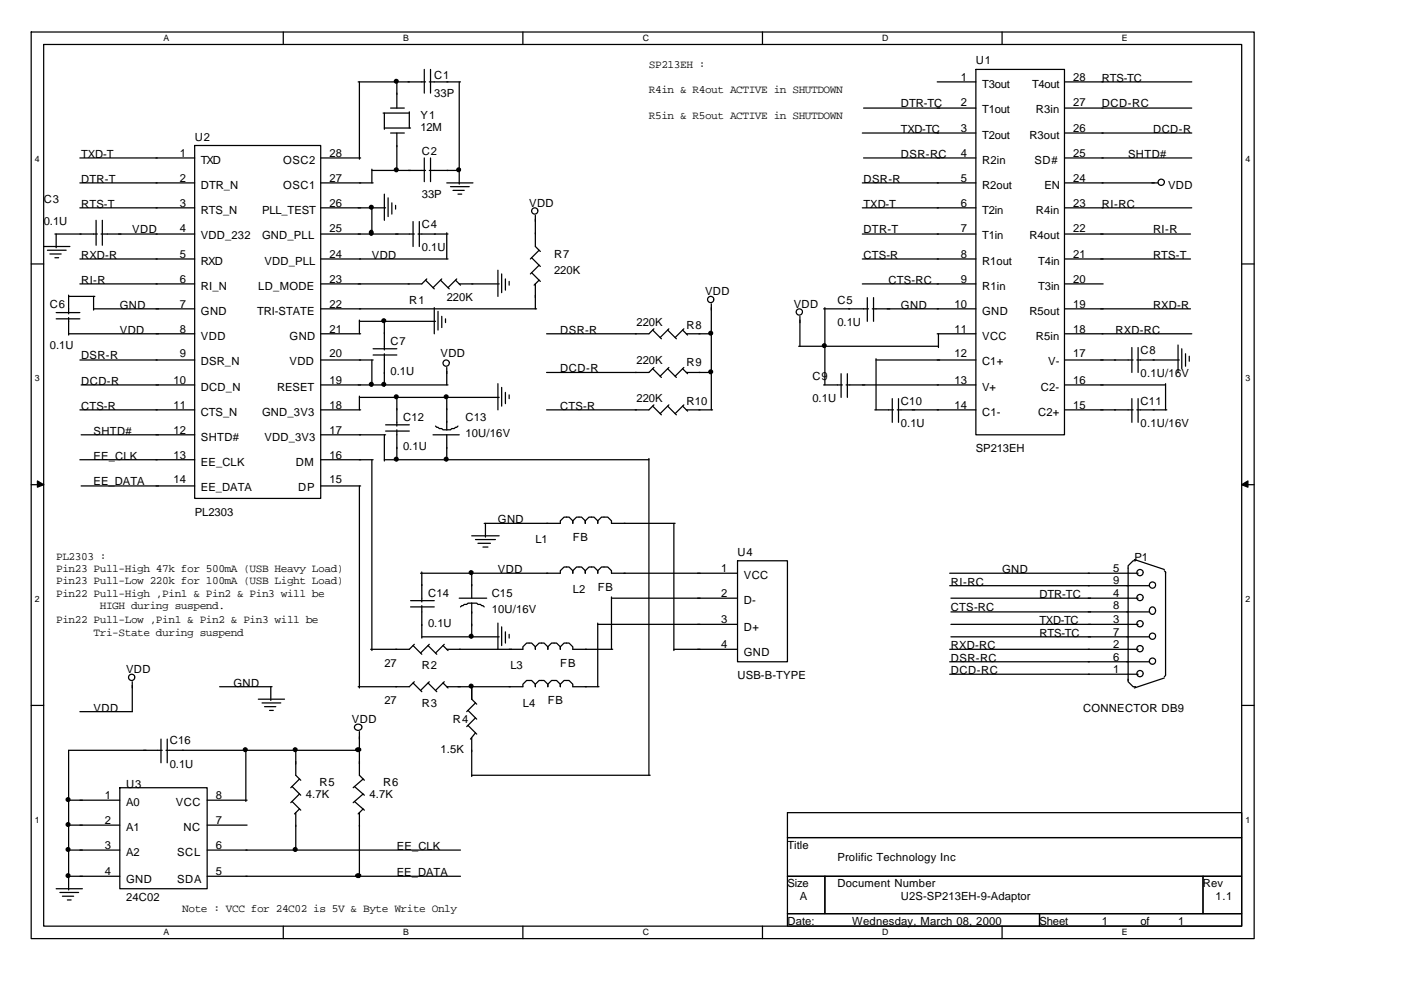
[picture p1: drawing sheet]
<svg xmlns="http://www.w3.org/2000/svg" width="297mm" height="210mm" viewBox="0 0 297 210" stroke-linecap="round" stroke-linejoin="round" font-family="sans-serif">
<g fill="none" stroke="#000" stroke-width=".26">
<path d="M6.6 6.8h259.3v192.3h-259.3zM9.3 9.4h254v187.1h-254zM60.1 6.8v2.6M75.9 17.4h14.3M76.2 17.4v16.4M84.1 17.1v5.8M90 14.7v5.1M91 17.4h6.6M91.3 14.7v5.1M97.4 17.4v21.7M110.9 6.8v2.6M161.7 6.8v2.6"/>
<path d="M198.7 17.4h8.2M206.9 14.7h18.8v77.6h-18.8zM212.5 6.8v2.6M225.7 17.4h27M16.9 38.8h24.4M16.9 33.5h24.4M41.3 30.9h26.7v74.8h-26.7zM68 38.8h11.1M68 33.5h8.5M78.8 36.2h11.4M78.8 35.9v2.9M81.2 24h5.6"/>
<path d="M81.5 24v3.4M81.5 27.2h5.5M82.8 28.2h2.9M82.8 22.9h2.9M84.1 28.2v8.2M86.8 23.7v3.5M90 33.5v5M91 36.2h6.6M91.3 33.5v5M94.7 38.8h5.6M95.5 39.6h4M182.8 38.8h24.1"/>
<path d="M182.8 28.2h24.1M183.1 22.9h23.8M183.1 33.5h23.8M225.7 38.8h19.8M225.7 28.2h27M225.7 22.9h27M225.7 33.5h27M246.9 38.5a.66 .66 0 0 0-1.1-.5 .66 .66 0 0 0 0 1.2 .66 .66 0 0 0 1.1-.5M6.6 56h2.7M9.3 52.3h5.5M10.1 53.1h3.9M10.6 53.9h2.4"/>
<path d="M11.6 54.7h.8M11.6 49.7h9M11.9 49.7v2.9M16.9 44.1h24.4M16.9 54.9h24.4M20.4 46.7v5.3M21.4 49.7h19.9M21.7 46.7v5.3M68 49.7h19.8M68 44.1h13.8M68 54.9h27M78.8 43.8v5.9"/>
<path d="M81.5 41.2v5.5M82.3 42v3.9M83.1 43v2.4M83.9 43.6v.8M87.6 47v5.3M88.6 49.7h6.4M88.9 47v5.3M90.2 59.4l1.9 1.9M90.5 59.2l-1.1 1h-21.4M93.4 59.4l1.8 1.9M93.7 59.2l-1.9 1.8M94.7 49.4v5.5"/>
<path d="M96 40.4h2.4M96.6 59.4l1 1.1M96.8 59.2l-1.8 1.8M97.1 41.2h.8M105.6 57.3v5.6M106.4 58.1v4M107.2 59.2v2.4M107.9 59.7v.8M112.7 54.7l1.9 1.8M112.7 57.9l1.9 1.8M113.5 45.7v6.6l1.1 1.1M114 44.6a.66 .66 0 0 0-1-.5 .66 .66 0 0 0 0 1.2 .66 .66 0 0 0 1-.5"/>
<path d="M114.3 53.1l-1.9 1.8M114.3 56.3l-1.9 1.8M114.3 59.4l-1.1 1.1M182.8 49.7h24.1M182.8 44.1h24.1M182.8 54.9h24.1M225.7 49.7h26.7M225.7 44.1h27M225.7 54.9h26.7M263.3 56h2.6M11.9 66.3h5M11.9 67.6h5"/>
<path d="M14.6 62.6v4M14.6 67.4v3.7M14.6 70.8h26.7M14.6 62.9h5.5M16.9 76.4h24.4M16.9 60.2h24.4M19.8 65.5h21.5M19.8 62.9v2.9M68 76.4h11.1M68 65.5h45.8M68 70.8h8.5M76.2 67.9v2.9"/>
<path d="M76.2 68.2h16.1M78.8 76.4v5.5M79.1 75.3h5M79.1 74h5M81.5 67.9v6.4M81.5 75.1v6.8M92.1 65.3v5.5M92.9 66.1v3.9M93.7 67.1v2.4M94.5 67.6v.8M94.7 78v3.7M95.2 76.9a.66 .66 0 0 0-1-.5 .66 .66 0 0 0 0 1.1 .66 .66 0 0 0 1-.5"/>
<path d="M97.4 60.2h8.4M113.5 60.2v5.3M138.4 70l1.8 1.9M138.4 78.2l1.8 1.9M138.6 69.8l-1 1h-21.7M138.6 78l-1 1h-21.7M141.6 70l1.8 1.9M141.6 78.2l1.8 1.9M141.8 69.8l-1.8 1.8M141.8 78l-1.8 1.8M144.7 70l1.1 1.1M144.7 78.2l1.1 1.1"/>
<path d="M145 69.8l-1.9 1.8M145 78l-1.9 1.8M145.5 70.8h5.6M145.5 79h5.6M150.8 64.5v22.5M151.3 63.4a.66 .66 0 0 0-1-.5 .66 .66 0 0 0 0 1.1 .66 .66 0 0 0 1-.5M169.3 73.5h29.7M169.6 67.1v6.4M170.1 66.1a.66 .66 0 0 0-1-.5 .66 .66 0 0 0 0 1.1 .66 .66 0 0 0 1-.5M174.6 65.5h9.5M174.9 65.3v16.4M178.3 79.3v5"/>
<path d="M179.7 79.3v5M182.8 60.2h24.1M183.9 63.1v5.1M184.9 65.5h22M185.2 63.1v5.1M185.7 76.4h21.2M185.7 76.1v10.9M198.7 70.8h8.2M199 70.8v2.9M225.7 76.4h14.5M225.7 65.5h26.7M225.7 60.2h8.2"/>
<path d="M225.7 70.8h27M240 73.7v5.3M241 76.4h9M241.3 73.7v5.3M249.8 73.2v5.8M250.6 74v4.2M251.4 75.1v2.6M252.1 75.6v1M16.9 87h24.4M16.9 97.5h24.4M17.2 81.7h24.1M17.2 92.3h24.1"/>
<path d="M68 87h8.5M68 81.7h27M68 92.3h13.8M68 97.5h11.1M76.2 84v3M76.2 84.3h29.6M78.8 97.5v40.5M81.5 92.3v5.5M81.5 97.5h56.1M81.8 91.5h5M81.8 90.1h5M84.1 84v6.4"/>
<path d="M84.1 91.2v6.6M91.8 92.3h5.6M92.3 90.4l.8 .5h.6l.2 .3h.8M94.7 84v7.2M94.7 92.3v5.5M97.1 90.4l-.8 .5h-.5l-.3 .3h-.8M105.6 81.4v5.6M106.4 82.2v4M107.2 83.3v2.3M107.9 83.8v.8M137.6 97.3v67.2M138.4 86.2l1.8 1.8"/>
<path d="M138.6 85.9l-1 1.1h-21.7M141.6 86.2l1.8 1.8M141.8 85.9l-1.8 1.9M144.7 86.2l1.1 1M145 85.9l-1.9 1.9M145.5 87h5.6M174.6 81.7h4M179.4 81.7h27.5M185.5 87h3.9M189.2 84.6v5M190.2 87h16.7M190.5 84.6v5"/>
<path d="M225.7 87h14.5M225.7 81.7h21.4M240 84.6v5M241 87h6.4M241.3 84.6v5M247.1 81.4v5.6M6.6 102.8h2.7M17.2 103.1h24.1M68 103.1h8.5M76.2 103.1v42.9M100 113.7h5.8M100.8 114.5h4.2"/>
<path d="M101.3 115.3h2.7M102.4 116.1h1.1M102.7 111h16.1v-.5l.8-.8h1l.8 .8v.5v-.5l.8-.8h1.1l.8 .8v.5v-.5l.8-.8h1l.8 .8v.5v-.5l.8-.8h1.4l.7 .8v.5h13.5M102.9 111v2.9M142.9 111v27M156.4 119h10.6v21.4h-10.6zM240.5 118.7l6.4 2.1M240.8 119h-.6l-1 1v24.4M263.3 102.8h2.6M87 128.8h5.1M87 127.4h5.1M87.6 137l1.8 1.8"/>
<path d="M87.8 136.7l-1 1.1h-8.2M89.2 121.6h29.6v-.5l.8-.8h1l.8 .8v.5v-.5l.8-.8h1.1l.8 .8v.5v-.5l.8-.8h1l.8 .8v.5v-.5l.8-.8h1.4l.7 .8v.5h26.8M89.4 135.1h16.4M89.4 121.4v6.3M89.4 128.5v6.9M90.8 137l1.8 1.8M91 136.7l-1.8 1.9M93.9 137l1.1 1M94.2 136.7l-1.9 1.9M94.7 137.8h16.2v-.6l.8-.8h1l.8 .8v.6v-.6l.8-.8h1.1l.8 .8v.6v-.6l.7-.8h1.1l.8 .8v.6v-.6l.8-.8h1l.8 .8v.6h8.5M97.4 126.9h5.8M100 128h1.1l.2 .2h.6l.8 .6"/>
<path d="M100 128h-.8l-.2 .2h-.6l-.8 .6M100 121.4v5.5M100 128v7.4M105.6 132.2v5.6M106.4 133v4M107.2 134.1v2.3M107.9 134.6v.8M126.7 132.5h29.7M126.7 132.2v13.5M129.6 126.9h26.8M129.6 126.6v11.2M142.9 137.8h13.5"/>
<path d="M201.3 121.6h40M201.3 124.3h42.4M201.3 137.8h40M201.6 126.9h39.7M201.6 129.8h42.1M201.6 132.5h39.7M201.6 135.1h42.1M242.4 121.4a.66 .66 0 0 0-1.1-.5 .66 .66 0 0 0 0 1.1 .66 .66 0 0 0 1.1-.5M242.4 126.6a.66 .66 0 0 0-1.1-.5 .66 .66 0 0 0 0 1.2 .66 .66 0 0 0 1.1-.5M242.4 132.2a.66 .66 0 0 0-1.1-.5 .66 .66 0 0 0 0 1.1 .66 .66 0 0 0 1.1-.5M242.4 137.5a.66 .66 0 0 0-1.1-.5 .66 .66 0 0 0 0 1.1 .66 .66 0 0 0 1.1-.5M243.9 129a.7 .7 0 0 1 .9 .1 .7 .7 0 0 1 0 .9 .7 .7 0 0 1-.9 .1 .91 .91 0 0 1 0-1.1z"/>
<path d="M245 134.8a.66 .66 0 0 0-1-.4 .66 .66 0 0 0 0 1.1 .66 .66 0 0 0 1-.5M245 124a.66 .66 0 0 0-1-.5 .66 .66 0 0 0 0 1.1 .66 .66 0 0 0 1-.5M246.9 121.1l.2 .3v.2M247.1 121.4v21.9l-.2 .3M6.6 149.7h2.7M28 144.6v6.4h-11.1M28.6 143.6a.66 .66 0 0 0-1-.5 .66 .66 0 0 0 0 1.1 .66 .66 0 0 0 1-.5M34.1 156.8v5M34.4 159.2h-19.8v29.6M35.2 159.2h41.3M35.5 156.8v5M46.6 145.7h11.1"/>
<path d="M52.1 159.2v10.8M54.8 148.3h5.5M55.6 149.1h3.9M56.1 149.9h2.4M57.1 150.7h.8M57.4 145.7v2.9M62.7 159.2v5.3l1.1 1M76.2 155.2v9.3l1.1 1M76.7 154.2a.75 .75 0 0 0-1-.5 .75 .75 0 0 0-.3 1.1 .82 .82 0 0 0 1.3-.5M87.6 144.9l1.8 1.9M87.8 144.6l-1 1.1h-10.9M90.8 144.9l1.8 1.9"/>
<path d="M91 144.6l-1.8 1.9M93.9 144.9l1.1 1.1M94.2 144.6l-1.9 1.9M94.7 145.7h16.2v-.5l.8-.8h1l.8 .8v.5v-.5l.8-.8h1.1l.8 .8v.5v-.5l.7-.8h1.1l.8 .8v.5v-.5l.8-.8h1l.8 .8v.5h5.6M99.2 150.7l1.9 1.9M99.2 153.9l1.9 1.9M100 145.4v2.9l1.1 1.1M100 156.5v8.2M100.8 149.1l-1.8 1.9M100.8 152.3l-1.8 1.9M100.8 155.5l-1.1 1.3M201.3 140.4h42.4"/>
<path d="M201.3 143.1h40M239.2 144.1v.5l1 1.1h.6M242.4 142.8a.66 .66 0 0 0-1.1-.5 .66 .66 0 0 0 0 1.1 .66 .66 0 0 0 1.1-.5M245 140.1a.66 .66 0 0 0-1-.5 .66 .66 0 0 0 0 1.2 .66 .66 0 0 0 1-.5M246.9 143.8l-6.4 2.2M263.3 149.7h2.6M14.6 169.8h10.8M14.6 175.1h10.8M25.4 167.1h18.5v21.5h-18.5zM43.9 169.8h8.5M43.9 175.1h8.5M61.9 166.9l1.9 1.8"/>
<path d="M61.9 170l1.9 1.9M62.7 172.4v8.2M63.5 165.3l-1.9 1.8M63.5 168.5l-1.9 1.8M63.5 171.6l-1.1 1.1M75.1 166.9l2.2 1.8M75.1 170l2.2 1.9M76.2 172.4v13.8M77 165.3l-2.1 1.8M77 168.5l-2.1 1.8M77 171.6l-1.1 1.1M100 164.5h37.8"/>
<path d="M167 172.4h96.3v5.3h-96.3zM167 177.7h96.3v8.2h-96.3zM11.9 188.6h5.6M12.7 189.4h4M13.2 190.1h2.4M14.3 190.9h.8M14.6 180.4h10.8M14.6 185.9h10.8M43.9 180.4h53.7M43.9 185.9h53.7M60.1 196.5v2.6M110.9 196.5v2.6"/>
<path d="M161.7 196.5v2.6M167 185.9h7.9v8h-7.9zM167 193.9h53.4v2.6h-53.4zM174.9 185.9h80.2v8h-80.2zM212.5 196.5v2.6M220.4 193.9h42.9v2.6h-42.9zM255.1 185.9h8.2v8h-8.2z"/>
</g>
<g fill="#000" stroke="#000" stroke-width=".26">
<path d="M7.9 102l1.4 .8-1.4 .6z" fill-rule="evenodd"/>
<path d="M263.3 102.8l1.3-.8v1.4z" fill-rule="evenodd"/>
</g>
<g fill="#000" stroke="#000" stroke-width=".26">
<path d="M78.5 48.9a.47 .47 0 0 1 .6 .5 .47 .47 0 0 1-.6 .4 .63 .63 0 0 1 0-.9zM75.5 158.9a.5 .5 0 0 1 .6-.2 .5 .5 0 0 1 .3 .6 .5 .5 0 0 1-.6 .2 .5 .5 0 0 1-.3-.6zM75.5 185.6a.5 .5 0 0 1 .6-.2 .5 .5 0 0 1 .3 .6 .5 .5 0 0 1-.6 .2 .5 .5 0 0 1-.3-.6z"/>
<circle cx="84" cy="17.2" r=".4"/>
<circle cx="84" cy="36" r=".4"/>
<circle cx="97.2" cy="36" r=".4"/>
<circle cx="78.7" cy="44" r=".4"/>
<circle cx="81.4" cy="68" r=".4"/>
<circle cx="150.7" cy="70.7" r=".4"/>
<circle cx="150.7" cy="78.9" r=".4"/>
<circle cx="174.8" cy="73.3" r=".4"/>
<circle cx="78.7" cy="81.5" r=".4"/>
<circle cx="81.4" cy="81.5" r=".4"/>
<circle cx="84" cy="97.4" r=".4"/>
<circle cx="84" cy="84.2" r=".4"/>
<circle cx="94.6" cy="84.2" r=".4"/>
<circle cx="94.6" cy="97.4" r=".4"/>
<circle cx="99.9" cy="121.5" r=".4"/>
<circle cx="99.9" cy="135" r=".4"/>
<circle cx="52" cy="159.1" r=".4"/>
<circle cx="62.6" cy="159.1" r=".4"/>
<circle cx="99.9" cy="145.6" r=".4"/>
<circle cx="14.4" cy="174.9" r=".4"/>
<circle cx="14.4" cy="169.6" r=".4"/>
<circle cx="14.4" cy="180.2" r=".4"/>
<circle cx="14.4" cy="185.8" r=".4"/>
<circle cx="62.6" cy="180.2" r=".4"/>
</g>
<g font-size="2.4">
<text x="92.1" y="16.8">C1</text>
<text x="137.6" y="14.5">SP213EH :</text>
<text x="203.7" y="17.1">1</text>
<text x="206.9" y="13.7">U1</text>
<text x="227.5" y="17.1">28</text>
<text x="233.6" y="17.4">RTS-TC</text>
<text x="92.1" y="20.5">33P</text>
<text x="137.6" y="19.8">R4in &amp; R4out ACTIVE in SHUTDOWN</text>
<text x="191" y="22.7">DTR-TC</text>
<text x="203.7" y="22.4">2</text>
<text x="208.2" y="18.7">T3out</text>
<text x="208.2" y="24">T1out</text>
<text x="218.8" y="18.7">T4out</text>
<text x="219.6" y="24">R3in</text>
<text x="227.5" y="22.4">27</text>
<text x="233.6" y="22.7">DCD-RC</text>
<text x="41.3" y="29.8">U2</text>
<text x="89.2" y="25.3">Y1</text>
<text x="89.2" y="27.7">12M</text>
<text x="137.6" y="25.3">R5in &amp; R5out ACTIVE in SHUTDOWN</text>
<text x="191" y="28.2">TXD-TC</text>
<text x="203.7" y="28">3</text>
<text x="208.2" y="29.5">T2out</text>
<text x="218.3" y="29.5">R3out</text>
<text x="227.5" y="28">26</text>
<text x="244.5" y="28.2">DCD-R</text>
<text x="17.2" y="33.5">TXD-T</text>
<text x="38.1" y="33.2">1</text>
<text x="42.6" y="34.8">TXD</text>
<text x="60.1" y="34.8">OSC2</text>
<text x="69.8" y="33.2">28</text>
<text x="89.4" y="33">C2</text>
<text x="191" y="33.5">DSR-RC</text>
<text x="203.7" y="33.2">4</text>
<text x="208.2" y="34.8">R2in</text>
<text x="219.3" y="34.8">SD#</text>
<text x="227.5" y="33.2">25</text>
<text x="239.2" y="33.5">SHTD#</text>
<text x="17.2" y="38.8">DTR-T</text>
<text x="38.1" y="38.5">2</text>
<text x="42.6" y="40.1">DTR_N</text>
<text x="60.1" y="40.1">OSC1</text>
<text x="69.8" y="38.5">27</text>
<text x="89.4" y="42">33P</text>
<text x="183.1" y="38.8">DSR-R</text>
<text x="203.7" y="38.5">5</text>
<text x="208.2" y="40.1">R2out</text>
<text x="221.5" y="40.1">EN</text>
<text x="227.5" y="38.5">24</text>
<text x="247.6" y="40.1">VDD</text>
<text x="9.3" y="43">C3</text>
<text x="9.3" y="47.8">0.1U</text>
<text x="17.2" y="44.1">RTS-T</text>
<text x="38.1" y="43.8">3</text>
<text x="42.6" y="45.4">RTS_N</text>
<text x="55.6" y="45.4">PLL_TEST</text>
<text x="69.8" y="43.8">26</text>
<text x="112.2" y="43.8">VDD</text>
<text x="183.1" y="44.1">TXD-T</text>
<text x="203.7" y="43.8">6</text>
<text x="208.2" y="45.4">T2in</text>
<text x="219.6" y="45.4">R4in</text>
<text x="227.5" y="43.8">23</text>
<text x="233.6" y="44.1">RI-RC</text>
<text x="28" y="49.4">VDD</text>
<text x="38.1" y="49.1">4</text>
<text x="42.6" y="50.7">VDD_232</text>
<text x="55.6" y="50.7">GND_PLL</text>
<text x="69.8" y="49.1">25</text>
<text x="89.4" y="48.3">C4</text>
<text x="89.4" y="53.4">0.1U</text>
<text x="183.1" y="49.4">DTR-T</text>
<text x="203.7" y="49.1">7</text>
<text x="208.2" y="50.7">T1in</text>
<text x="218.3" y="50.7">R4out</text>
<text x="227.5" y="49.1">22</text>
<text x="244.5" y="49.4">RI-R</text>
<text x="17.2" y="54.9">RXD-R</text>
<text x="38.1" y="54.7">5</text>
<text x="38.1" y="60">6</text>
<text x="42.6" y="56.3">RXD</text>
<text x="56.1" y="56.3">VDD_PLL</text>
<text x="69.8" y="54.7">24</text>
<text x="69.8" y="60">23</text>
<text x="78.8" y="54.9">VDD</text>
<text x="117.5" y="54.7">R7</text>
<text x="117.5" y="58.1">220K</text>
<text x="183.1" y="54.9">CTS-R</text>
<text x="203.7" y="54.7">8</text>
<text x="203.7" y="60">9</text>
<text x="208.2" y="56.3">R1out</text>
<text x="220.1" y="56.3">T4in</text>
<text x="227.5" y="60">20</text>
<text x="227.5" y="54.7">21</text>
<text x="244.5" y="54.9">RTS-T</text>
<text x="10.6" y="65.3">C6</text>
<text x="17.2" y="60.2">RI-R</text>
<text x="25.4" y="65.5">GND</text>
<text x="38.1" y="65.3">7</text>
<text x="42.6" y="61.6">RI_N</text>
<text x="54.8" y="61.6">LD_MODE</text>
<text x="69.8" y="65.3">22</text>
<text x="86.8" y="64.5">R1</text>
<text x="94.7" y="63.9">220K</text>
<text x="149.5" y="62.6">VDD</text>
<text x="168.3" y="65.3">VDD</text>
<text x="177.5" y="64.5">C5</text>
<text x="188.4" y="60.2">CTS-RC</text>
<text x="191" y="65.5">GND</text>
<text x="202.4" y="65.3">10</text>
<text x="208.2" y="61.6">R1in</text>
<text x="220.1" y="61.6">T3in</text>
<text x="227.5" y="65.3">19</text>
<text x="244.5" y="65.5">RXD-R</text>
<text x="25.4" y="70.8">VDD</text>
<text x="38.1" y="70.6">8</text>
<text x="42.6" y="66.9">GND</text>
<text x="54.5" y="66.9">TRI-STATE</text>
<text x="69.8" y="70.6">21</text>
<text x="118.8" y="70.8">DSR-R</text>
<text x="134.9" y="69.2">220K</text>
<text x="145.5" y="69.8">R8</text>
<text x="177.5" y="69.2">0.1U</text>
<text x="202.4" y="70.6">11</text>
<text x="208.2" y="66.9">GND</text>
<text x="218.3" y="66.9">R5out</text>
<text x="227.5" y="70.6">18</text>
<text x="236.5" y="70.8">RXD-RC</text>
<text x="10.6" y="74">0.1U</text>
<text x="17.2" y="76.1">DSR-R</text>
<text x="38.1" y="75.8">9</text>
<text x="42.6" y="72.1">VDD</text>
<text x="42.6" y="77.4">DSR_N</text>
<text x="61.4" y="77.4">VDD</text>
<text x="61.4" y="72.1">GND</text>
<text x="69.8" y="75.8">20</text>
<text x="82.8" y="73.2">C7</text>
<text x="93.4" y="75.8">VDD</text>
<text x="134.9" y="77.2">220K</text>
<text x="145.5" y="77.7">R9</text>
<text x="202.4" y="75.8">12</text>
<text x="208.2" y="72.1">VCC</text>
<text x="208.2" y="77.4">C1+</text>
<text x="219.6" y="72.1">R5in</text>
<text x="222.2" y="77.4">V-</text>
<text x="227.5" y="75.8">17</text>
<text x="241.8" y="75.1">C8</text>
<text x="17.2" y="81.7">DCD-R</text>
<text x="36.8" y="81.4">10</text>
<text x="42.6" y="83">DCD_N</text>
<text x="58.7" y="83">RESET</text>
<text x="69.8" y="81.4">19</text>
<text x="82.8" y="79.6">0.1U</text>
<text x="118.8" y="79">DCD-R</text>
<text x="172.2" y="80.6">C9</text>
<text x="202.4" y="81.4">13</text>
<text x="208.2" y="83">V+</text>
<text x="220.7" y="83">C2-</text>
<text x="227.5" y="81.4">16</text>
<text x="241.8" y="80.1">0.1U/16V</text>
<text x="17.2" y="87">CTS-R</text>
<text x="36.8" y="86.7">11</text>
<text x="42.6" y="88.3">CTS_N</text>
<text x="55.6" y="88.3">GND_3V3</text>
<text x="69.8" y="86.7">18</text>
<text x="85.5" y="89.3">C12</text>
<text x="98.7" y="89.3">C13</text>
<text x="118.8" y="87">CTS-R</text>
<text x="134.9" y="85.4">220K</text>
<text x="145.5" y="85.9">R10</text>
<text x="172.2" y="85.4">0.1U</text>
<text x="191" y="85.9">C10</text>
<text x="202.4" y="86.7">14</text>
<text x="208.2" y="88.3">C1-</text>
<text x="220.1" y="88.3">C2+</text>
<text x="227.5" y="86.7">15</text>
<text x="241.8" y="85.9">C11</text>
<text x="19.8" y="92.3">SHTD#</text>
<text x="36.8" y="92">12</text>
<text x="42.6" y="93.6">SHTD#</text>
<text x="56.1" y="93.6">VDD_3V3</text>
<text x="69.8" y="92">17</text>
<text x="85.5" y="95.4">0.1U</text>
<text x="98.7" y="92.8">10U/16V</text>
<text x="191" y="90.7">0.1U</text>
<text x="206.9" y="96">SP213EH</text>
<text x="241.8" y="90.7">0.1U/16V</text>
<text x="19.8" y="97.5">EE_CLK</text>
<text x="36.8" y="97.3">13</text>
<text x="42.6" y="98.9">EE_CLK</text>
<text x="62.7" y="98.9">DM</text>
<text x="69.8" y="97.3">16</text>
<text x="19.8" y="102.8">EE_DATA</text>
<text x="36.8" y="102.6">14</text>
<text x="42.6" y="104.2">EE_DATA</text>
<text x="63.2" y="104.2">DP</text>
<text x="69.8" y="102.6">15</text>
<text x="41.3" y="109.4">PL2303</text>
<text x="105.6" y="111">GND</text>
<text x="11.9" y="118.7">PL2303 :</text>
<text x="113.5" y="115.3">L1</text>
<text x="121.4" y="114.7">FB</text>
<text x="156.4" y="117.9">U4</text>
<text x="240.5" y="119">P1</text>
<text x="11.9" y="121.4">Pin23 Pull-High 47k for 500mA (USB Heavy Load)</text>
<text x="11.9" y="124">Pin23 Pull-Low 220k for 100mA (USB Light Load)</text>
<text x="105.6" y="121.6">VDD</text>
<text x="121.4" y="125.9">L2</text>
<text x="126.7" y="125.3">FB</text>
<text x="152.9" y="121.4">1</text>
<text x="157.7" y="122.9">VCC</text>
<text x="201.6" y="124.3">RI-RC</text>
<text x="212.5" y="121.6">GND</text>
<text x="236" y="121.4">5</text>
<text x="236" y="124">9</text>
<text x="11.9" y="126.6">Pin22 Pull-High ,Pin1 &amp; Pin2 &amp; Pin3 will be</text>
<text x="21.2" y="129.3">HIGH during suspend.</text>
<text x="90.8" y="126.6">C14</text>
<text x="104.2" y="126.6">C15</text>
<text x="104.2" y="130.1">10U/16V</text>
<text x="152.9" y="126.6">2</text>
<text x="157.7" y="128.2">D-</text>
<text x="201.6" y="129.6">CTS-RC</text>
<text x="220.4" y="126.9">DTR-TC</text>
<text x="236" y="126.6">4</text>
<text x="236" y="129.3">8</text>
<text x="11.9" y="132.2">Pin22 Pull-Low ,Pin1 &amp; Pin2 &amp; Pin3 will be</text>
<text x="19.8" y="134.8">Tri-State during suspend</text>
<text x="90.8" y="133">0.1U</text>
<text x="152.9" y="132.2">3</text>
<text x="152.9" y="137.5">4</text>
<text x="157.7" y="133.8">D+</text>
<text x="201.6" y="137.8">RXD-RC</text>
<text x="220.4" y="132.5">TXD-TC</text>
<text x="220.4" y="135.1">RTS-TC</text>
<text x="236" y="132.2">3</text>
<text x="236" y="134.8">7</text>
<text x="236" y="137.5">2</text>
<text x="26.7" y="142.8">VDD</text>
<text x="81.5" y="141.5">27</text>
<text x="89.4" y="142">R2</text>
<text x="108.2" y="142">L3</text>
<text x="118.8" y="141.5">FB</text>
<text x="157.7" y="139.1">GND</text>
<text x="201.6" y="140.4">DSR-RC</text>
<text x="201.6" y="143.1">DCD-RC</text>
<text x="236" y="140.1">6</text>
<text x="236" y="142.8">1</text>
<text x="49.5" y="145.7">GND</text>
<text x="81.5" y="149.4">27</text>
<text x="89.4" y="149.9">R3</text>
<text x="110.9" y="149.9">L4</text>
<text x="116.2" y="149.4">FB</text>
<text x="156.4" y="144.1">USB-B-TYPE</text>
<text x="19.8" y="151">VDD</text>
<text x="74.6" y="153.4">VDD</text>
<text x="96" y="153.4">R4</text>
<text x="229.7" y="151">CONNECTOR DB9</text>
<text x="36" y="157.9">C16</text>
<text x="93.4" y="159.7">1.5K</text>
<text x="26.7" y="167.1">U3</text>
<text x="36" y="162.9">0.1U</text>
<text x="67.7" y="166.9">R5</text>
<text x="81.2" y="166.9">R6</text>
<text x="22.2" y="169.5">1</text>
<text x="26.7" y="171.1">A0</text>
<text x="37.3" y="171.1">VCC</text>
<text x="45.8" y="169.5">8</text>
<text x="64.8" y="169.2">4.7K</text>
<text x="78.3" y="169.2">4.7K</text>
<text x="22.2" y="174.8">2</text>
<text x="26.7" y="176.4">A1</text>
<text x="38.9" y="176.4">NC</text>
<text x="45.8" y="174.8">7</text>
<text x="22.2" y="180.1">3</text>
<text x="22.2" y="185.6">4</text>
<text x="26.7" y="181.7">A2</text>
<text x="37.6" y="181.7">SCL</text>
<text x="45.8" y="180.1">6</text>
<text x="45.8" y="185.6">5</text>
<text x="84.1" y="180.4">EE_CLK</text>
<text x="84.1" y="185.9">EE_DATA</text>
<text x="167" y="180.1">Title</text>
<text x="177.5" y="182.7">Prolific Technology Inc</text>
<text x="26.7" y="191.2">24C02</text>
<text x="26.7" y="187.2">GND</text>
<text x="37.6" y="187.2">SDA</text>
<text x="167" y="188.3">Size</text>
<text x="169.6" y="190.9">A</text>
<text x="177.5" y="188.3">Document Number</text>
<text x="191" y="190.9">U2S-SP213EH-9-Adaptor</text>
<text x="255.1" y="188.3">Rev</text>
<text x="257.7" y="190.9">1.1</text>
<text x="38.6" y="193.6">Note : VCC for 24C02 is 5V &amp; Byte Write Only</text>
<text x="167" y="196.2">Date:</text>
<text x="180.7" y="196.2">Wednesday, March 08, 2000</text>
<text x="220.4" y="196.2">Sheet</text>
<text x="233.6" y="196.2">1</text>
<text x="241.8" y="196.2">of</text>
<text x="249.8" y="196.2">1</text>
</g>
<g font-size="1.9">
<text x="34.7" y="8.6">A</text>
<text x="85.5" y="8.6">B</text>
<text x="136.3" y="8.6">C</text>
<text x="187.1" y="8.6">D</text>
<text x="237.9" y="8.6">E</text>
<text x="7.4" y="34.3">4</text>
<text x="264.1" y="34.3">4</text>
<text x="7.4" y="80.9">3</text>
<text x="264.1" y="80.9">3</text>
<text x="7.4" y="127.7">2</text>
<text x="264.1" y="127.7">2</text>
<text x="7.4" y="174.5">1</text>
<text x="264.1" y="174.5">1</text>
<text x="34.7" y="198.3">A</text>
<text x="85.5" y="198.3">B</text>
<text x="136.3" y="198.3">C</text>
<text x="187.1" y="198.3">D</text>
<text x="237.9" y="198.3">E</text>
</g>
</svg>
